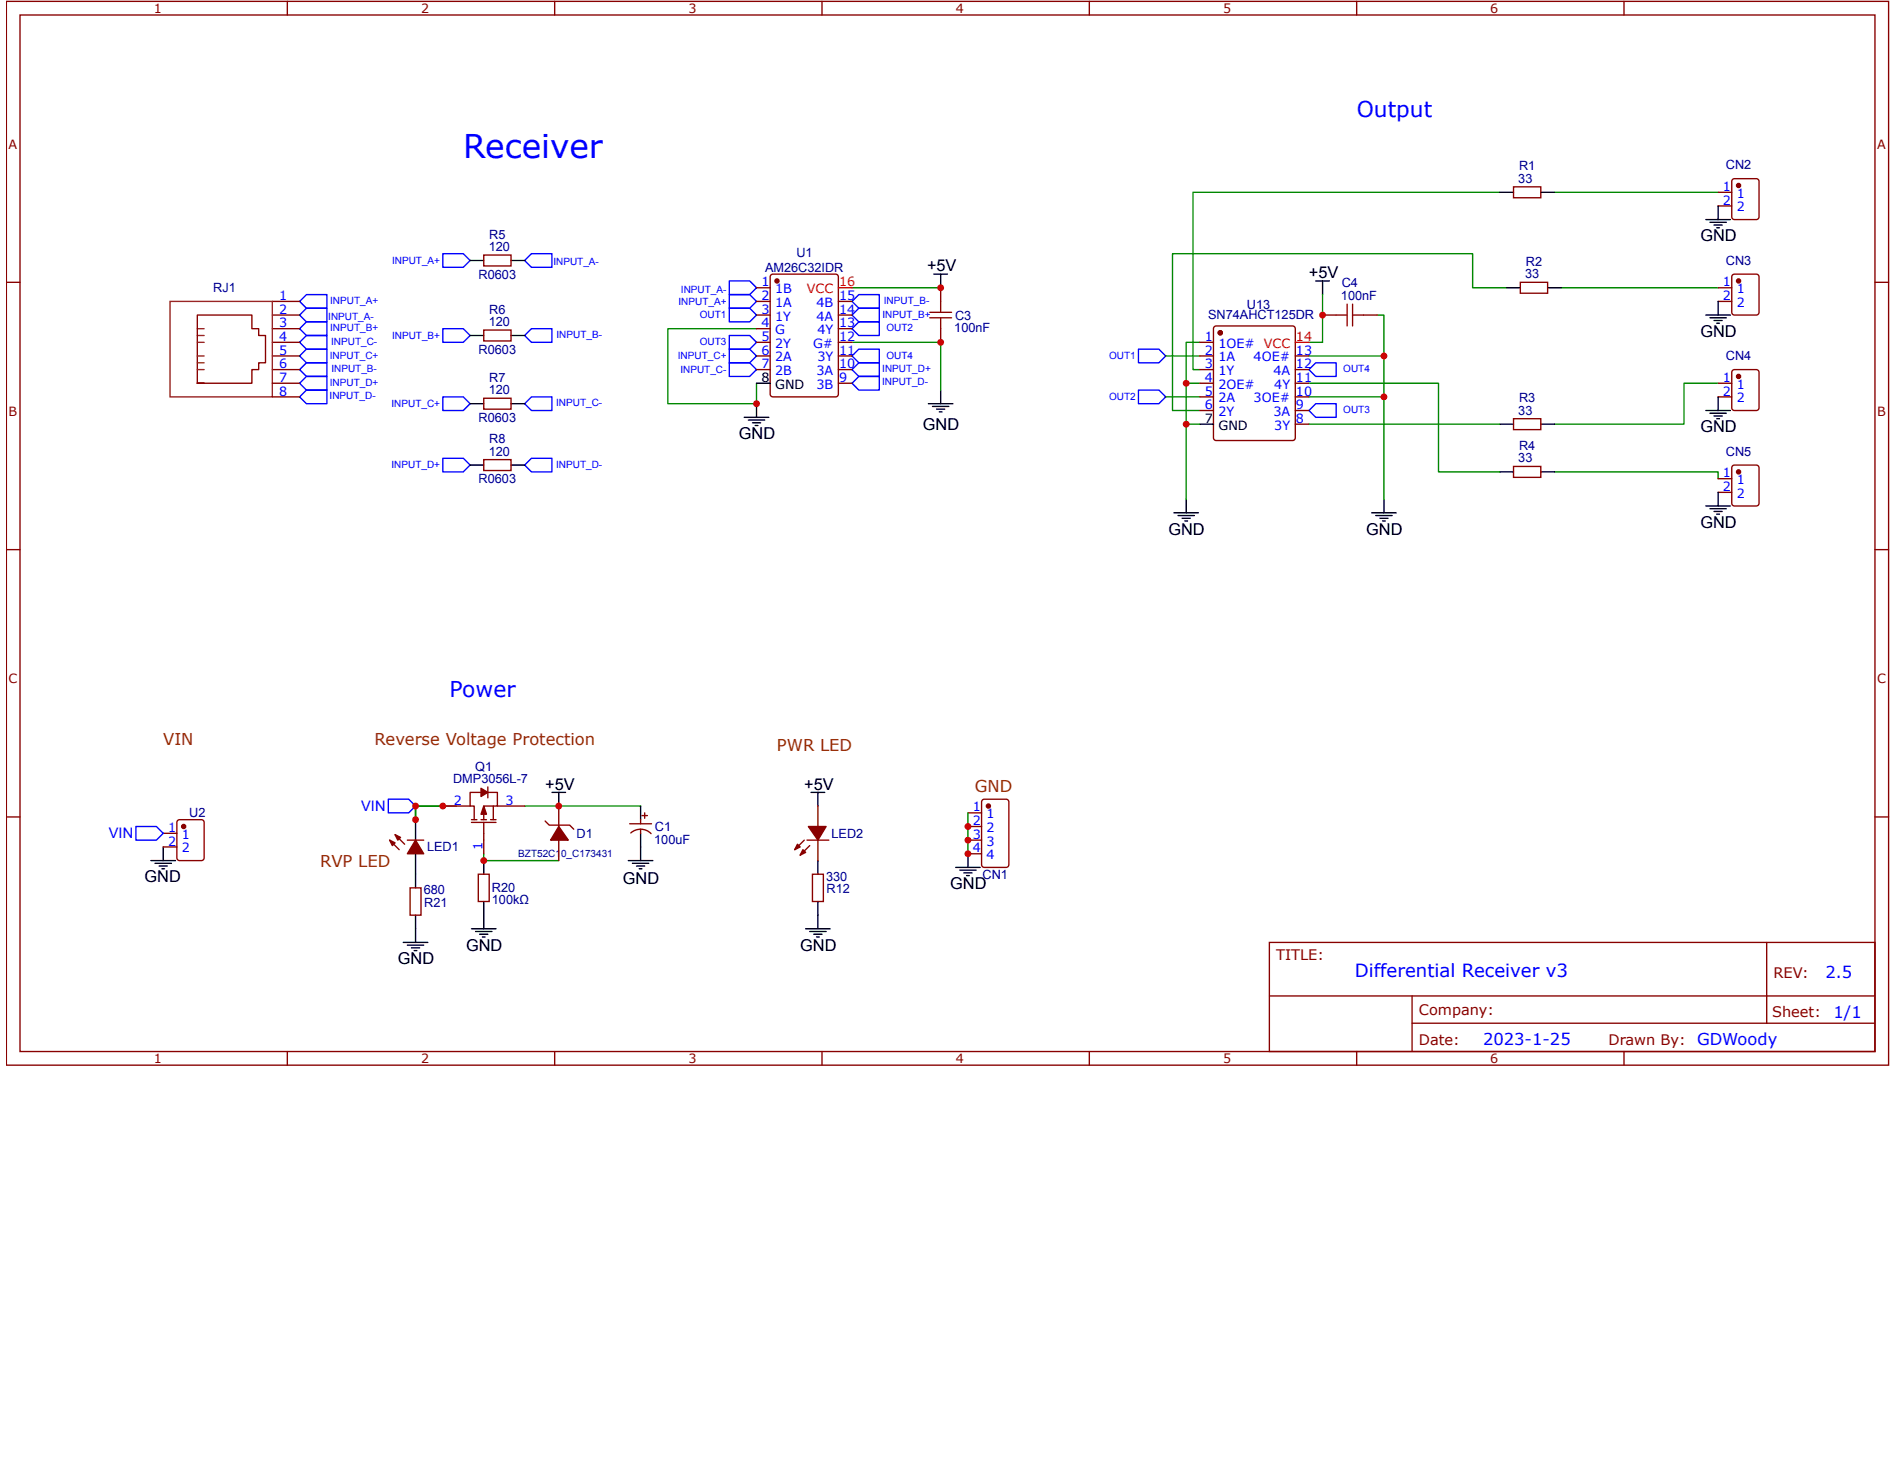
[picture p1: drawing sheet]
<svg xmlns="http://www.w3.org/2000/svg" width="279mm" height="216mm" viewBox="0 0 279 216" stroke-linecap="round" stroke-linejoin="round" font-family="sans-serif">
<g fill="none" stroke="#000" stroke-width=".2">
<path d="M69.3 38.4h2M75.3 38.4h2M69.3 59.5h2M69.3 49.4h2M75.3 59.5h2M75.3 49.4h2M111.5 59.5v2M136.8 59.5h3.6M137.4 59.9h2.4M137.6 40.4h2M138.6 40.4v2M138.6 57.5v2"/>
<path d="M193.9 41.4h2M194.9 41.4v2M69.3 68.5h2M75.3 68.5h2M109.7 61.5h3.6M110.3 61.9h2.4M110.9 62.3h1.2M111.3 62.7h.4M138 60.3h1.2M138.4 60.7h.4M173 75.6h3.6M173.6 76h2.4"/>
<path d="M174.2 76.4h1.2M174.6 76.8h.4M174.8 73.6v2M202.1 75.6h3.7M202.7 76h2.4M203.3 76.4h1.2M203.7 76.8h.4M203.9 73.6v2M119.5 116.8h2M120.5 116.8v2M22.2 126.8h3.7M22.8 127.2h2.5"/>
<path d="M23.4 127.6h1.3M23.9 128h.4M24.1 124.8v2M118.7 136.9h3.6M119.3 137.3h2.4M119.9 137.7h1.2M120.3 138.1h.4M120.5 126.8v2M120.5 132.9v4"/>
</g>
<g fill="none" stroke="#080" stroke-width=".2">
<path d="M221 28.3h-45.2v26.2h1M229.1 28.3h24.1M111.5 48.4h-13.1v11.1h13.1v-3M125.6 50.4h13v7.1M125.6 42.4h13M171.8 52.5h5M171.8 58.5h5M174.8 56.5h2M176.8 50.4h-2v12.1M192.9 56.5h19.1v13h9M192.9 52.5h11M192.9 58.5h11"/>
<path d="M194.9 43.4v7h-2M202.9 46.4h1v27.2M222 42.4h-5v-5h-44.2v23.1h4M230.1 42.4h23.1M253.2 56.5h-5v6h-19.1M176.8 62.5h-2v11.1M192.9 62.5h28.1M229.1 69.5h24.1v1"/>
</g>
<g fill="none" stroke="#00f" stroke-width=".2">
<path d="M65.3 37.4h3l1 1-1 1h-3zM78.3 37.4h3v2h-3l-1-1zM44.2 44.4l1-1h3v2h-3zM44.2 52.5l1-1h3v2h-3zM44.2 56.5l1-1h3v2h-3zM45.2 45.4h3v2h-3l-1-1zM45.2 47.4h3v2h-3l-1-1zM45.2 49.4h3v2.1h-3l-1-1.1zM45.2 53.5h3v2h-3l-1-1zM45.2 57.5h3v2h-3l-1-1zM65.3 48.4h3l1 1-1 1h-3zM65.3 58.5h3l1 1-1 1h-3z"/>
<path d="M77.3 59.5l1-1h3v2h-3zM78.3 48.4h3v2h-3l-1-1zM107.5 41.4h3l1 1-1 1h-3zM107.5 43.4h3l1 1-1 1h-3zM107.5 45.4h3l1 1-1 1h-3zM107.5 49.4h3l1 1-1 1.1h-3zM107.5 51.5h3l1 1-1 1h-3zM107.5 53.5h3l1 1-1 1h-3zM125.6 56.5l1-1h3v2h-3zM125.6 54.5l1-1h3v2h-3zM125.6 52.5l1-1h3v2h-3zM125.6 44.4l1-1h3v2h-3z"/>
<path d="M126.6 47.4h3v2h-3l-1-1zM126.6 45.4h3v2h-3l-1-1zM167.8 51.5h3l1 1-1 1h-3zM167.8 57.5h3l1 1-1 1h-3zM192.9 54.5l1-1h3v2h-3zM65.3 67.5h3l1 1-1 1h-3zM78.3 67.5h3v2h-3l-1-1zM192.9 60.5l1-1h3v2h-3z"/>
</g>
<g fill="none" stroke="#800" stroke-width=".2">
<path d="M.9 .2h277.4v156.8h-277.4zM2.9 2.2h273.4v152.8h-273.4zM42.3 .2v2M81.7 .2v2M121.1 .2v2M160.5 .2v2M199.9 .2v2M239.3 .2v2M71.3 37.6h4v1.6h-4zM.9 41.6h2M71.3 48.6h4v1.6h-4zM71.3 58.7h4v1.6h-4z"/>
<path d="M113.7 40.5l9.4-.1 .4 .2v17.5l-.2 .3-9.4 .1-.4-.2v-17.5zM276.3 41.6h2M71.3 67.7h4v1.6h-4zM.9 81h2M276.3 81h2M.9 120.4h2M119.7 128.8h1.6v4.1h-1.6zM187.1 138.9h89.2v16.1h-89.2zM260.3 138.9v11.9M276.3 120.4h2M42.3 155v2M81.7 155v2"/>
<path d="M121.1 155v2M160.5 155v2M187.1 146.8h89.1M199.9 155v2M208.1 150.8h68.1M208.1 146.8v8M239.3 155v2"/>
</g>
<circle cx="114.5" cy="41.4" r=".3" fill="#800"/>
<g fill="none" stroke="#800" stroke-width=".2">
<path d="M111.5 42.4h2M111.5 44.4h2M111.5 46.4h2M111.5 48.4h2M111.5 50.4h2M111.5 52.5h2M111.5 54.5h2M123.5 44.4h2.1M123.5 46.4h2.1M123.5 48.4h2.1M123.5 50.4h2.1M123.5 52.5h2.1"/>
<path d="M123.5 54.5h2.1M123.5 56.5h2.1M82.3 118.8v3M60.4 130.8h1.6v4.1h-1.6zM70.5 128.8h1.6v4.1h-1.6zM80.3 121l.6 .6h3l.7 .6M82.3 123.8v3"/>
<circle cx="114.5" cy="41.4" r=".3"/>
</g>
<path d="M111.5 56.5h2M61.2 128.8v2M61.2 134.9v2M71.3 126.8v2M71.3 132.9v2" fill="none" stroke="#000" stroke-width=".2"/>
<path d="M123.5 42.4h2.1" fill="none" stroke="#f00" stroke-width=".2"/>
<path d="M71.3 125.8v1h11" fill="none" stroke="#080" stroke-width=".2"/>
<path d="M82.3 121.8l1.4 2h-2.6z" fill="#800"/>
<path d="M26.3 120.9l3.4-.1 .3 .2 .1 5.4-.2 .4h-3.4l-.4-.2v-5.4zM82.3 121.8l1.4 2h-2.6z" fill="none" stroke="#800" stroke-width=".2"/>
<path d="M59.4 138.9h3.6M60 139.3h2.4M60.6 139.7h1.2M61.2 136.9v2M69.5 136.9h3.6M70.1 137.3h2.4M70.7 137.7h1.2M71.1 138.1h.4M71.3 134.9v2M61 140.1h.4" fill="none" stroke="#000" stroke-width=".2"/>
<path d="M67.3 118.8h-6.1v2" fill="none" stroke="#080" stroke-width=".2"/>
<path d="M57.2 117.8h3l1 1-1 1h-3z" fill="none" stroke="#00f" stroke-width=".2"/>
<circle cx="27.1" cy="121.8" r=".3" fill="#800"/>
<g fill="none" stroke="#800" stroke-width=".2">
<path d="M24.1 122.8h2M24.1 124.8h2"/>
<circle cx="27.1" cy="121.8" r=".3"/>
</g>
<circle cx="179.8" cy="49" r=".3" fill="#800"/>
<g fill="none" stroke="#800" stroke-width=".2">
<path d="M179 48.1l11.5-.1 .3 .2 .1 16.3-.2 .4h-11.5l-.3-.2-.1-16.3z"/>
<circle cx="179.8" cy="49" r=".3"/>
</g>
<circle cx="179.8" cy="49" r=".3" fill="#800"/>
<g fill="none" stroke="#800" stroke-width=".2">
<path d="M176.8 50.4h2M176.8 52.5h2M176.8 54.5h2M176.8 56.5h2M176.8 58.5h2M190.9 52.5h2M190.9 54.5h2M190.9 56.5h2M190.9 58.5h2M176.8 60.5h2M190.9 60.5h2M190.9 62.5h2"/>
<path d="M144.7 118l.4-.2h3.2l.3 .2 .1 9.4-.2 .4h-3.4l-.4-.2z"/>
<circle cx="179.8" cy="49" r=".3"/>
</g>
<path d="M176.8 62.5h2M81.3 116.8h2M82.3 116.8v2M92.6 126.8h3.6M93.2 127.2h2.4M93.8 127.6h1.2M94.2 128h.4M94.4 124.8v2" fill="none" stroke="#000" stroke-width=".2"/>
<path d="M190.9 50.4h2" fill="none" stroke="#f00" stroke-width=".2"/>
<path d="M77.3 118.8h5" fill="none" stroke="#080" stroke-width=".2"/>
<path d="M20 121.8h3l1.1 1-1.1 1h-3z" fill="none" stroke="#00f" stroke-width=".2"/>
<circle cx="145.7" cy="118.8" r=".3" fill="#800"/>
<g fill="none" stroke="#800" stroke-width=".2">
<path d="M142.6 119.8h2M142.6 121.8h2M142.6 123.8h2M142.6 125.8h2"/>
<circle cx="145.7" cy="118.8" r=".3"/>
</g>
<path d="M140.8 127.8h3.6M141.4 128.2h2.4M142 128.6h1.2M142.4 129h.4M142.6 125.8v2" fill="none" stroke="#000" stroke-width=".2"/>
<path d="M82.3 118.8h12.1M142.6 119.8v6" fill="none" stroke="#080" stroke-width=".2"/>
<path d="M118.3 125.2l.4 .4-.8 .4z" fill="#800"/>
<path d="M118.3 125.2l.4 .4-.8 .4z" fill="none" stroke="#800" stroke-width=".2"/>
<path d="M117.5 124.4l.4 .4-.8 .4z" fill="#800"/>
<path d="M120.5 118.8v3M117.5 124.4l.4 .4-.8 .4zM118.5 123.8l-1.4 1.4M118.9 123.8h3.2M119.3 124.6l-1.4 1.4M120.5 123.8v3" fill="none" stroke="#800" stroke-width=".2"/>
<path d="M119.1 121.8h2.6l-1.2 2z" fill="#800"/>
<path d="M119.1 121.8h2.6l-1.2 2z" fill="none" stroke="#800" stroke-width=".2"/>
<path d="M71.3 118.8l.4 1.2h-.8z" fill="#800"/>
<path d="M71.3 118.8l.4 1.2h-.8z" fill="none" stroke="#800" stroke-width=".2"/>
<path d="M70.9 116.2l1 .6-1 .6z" fill="#800"/>
<g fill="none" stroke="#800" stroke-width=".2">
<path d="M223 27.5h4.1v1.6h-4.1zM224 41.6h4.1v1.6h-4.1zM223 61.7h4.1v1.6h-4.1zM223 68.7h4.1v1.6h-4.1zM65.3 118.8h4M70.9 116.2l1 .6-1 .6zM70.9 116.8h-1.6v2h.6v2M71.9 116.8h1.4v2h-2v2M71.9 116v1.6M72.7 118.8v2M73.3 118.8h4M95 119.8v.8"/>
<path d="M69.5 121.2h3.6M69.5 120.8h.8M70.9 120.8h.8M71.3 121.2v1.6M71.3 123.8v2M72.3 120.8h.8M92.8 121.4h3.2M93 122.8a2.16 2.16 0 0 1 2.9 .1M94.4 120.8v.6M94.4 122.2v.6M94.6 120.2h.8"/>
</g>
<path d="M71.3 122.8v1" fill="none" stroke="#600" stroke-width=".2"/>
<path d="M221 28.3h2M227.1 28.3h2M222 42.4h2M228.1 42.4h2M221 62.5h2M221 69.5h2M227.1 62.5h2M227.1 69.5h2M94.4 118.8v2M61.2 120.8v3M61.2 125.8v3M94.4 122.8v2" fill="none" stroke="#000" stroke-width=".2"/>
<path d="M61.2 123.8l1.2 2h-2.4z" fill="#800"/>
<path d="M57.4 123.8l1.4 1.4M58.2 123l1.4 1.4M61.2 123.8l1.2 2h-2.4z" fill="none" stroke="#800" stroke-width=".2"/>
<path d="M58.2 123l.8 .4-.4 .4z" fill="#800"/>
<path d="M58.2 123l.8 .4-.4 .4z" fill="none" stroke="#800" stroke-width=".2"/>
<path d="M57.4 123.8l.8 .4-.4 .4z" fill="#800"/>
<path d="M255.4 26.4l3.4-.1 .4 .2v5.5l-.2 .3-3.4 .1-.3-.2-.1-5.5zM57.4 123.8l.8 .4-.4 .4zM60 123.8h2.4" fill="none" stroke="#800" stroke-width=".2"/>
<path d="M61.2 118.8v2v-2h4.1" fill="none" stroke="#080" stroke-width=".2"/>
<circle cx="256.2" cy="27.3" r=".3" fill="#800"/>
<g fill="none" stroke="#800" stroke-width=".2">
<path d="M253.2 28.3h2M253.2 30.3h2M255.4 40.5l3.4-.1 .4 .2v5.4l-.2 .4h-3.4l-.3-.2-.1-5.4z"/>
<circle cx="256.2" cy="27.3" r=".3"/>
</g>
<path d="M251.4 32.4h3.6M252 32.8h2.4M252.6 33.2h1.2M253 33.6h.4M253.2 30.3v2.1" fill="none" stroke="#000" stroke-width=".2"/>
<circle cx="256.2" cy="41.4" r=".3" fill="#800"/>
<g fill="none" stroke="#800" stroke-width=".2">
<path d="M253.2 42.4h2M253.2 44.4h2M255.4 54.5h3.4l.4 .2v5.4l-.2 .3-3.4 .1-.3-.2-.1-5.4z"/>
<circle cx="256.2" cy="41.4" r=".3"/>
</g>
<path d="M251.4 46.4h3.6M252 46.8h2.4M252.6 47.2h1.2M253 47.6h.4M253.2 44.4v2" fill="none" stroke="#000" stroke-width=".2"/>
<circle cx="256.2" cy="55.5" r=".3" fill="#800"/>
<g fill="none" stroke="#800" stroke-width=".2">
<path d="M253.2 56.5h2M253.2 58.5h2M255.3 68.7l.3-.2h3.2l.4 .2v5.5l-.2 .3-3.4 .1-.3-.2z"/>
<circle cx="256.2" cy="55.5" r=".3"/>
</g>
<circle cx="256.2" cy="69.5" r=".3" fill="#800"/>
<g fill="none" stroke="#800" stroke-width=".2">
<path d="M29.1 56.5v-10.1h8v2h1v1h1v4.1h-1v1h-1v2h-8h1M40.1 54.5h4.1M40.1 52.5h4.1M40.1 50.4h4.1M40.1 48.4h4.1M40.1 46.4h4.1M40.1 44.4h4.1M40.1 56.5h4.1M40.1 58.5h4.1M138.6 42.4v2M138.6 48.4v2M194.9 46.4h2"/>
<path d="M200.9 46.4h2M253.2 70.5h2M253.2 72.6h2"/>
<circle cx="256.2" cy="69.5" r=".3"/>
</g>
<path d="M253.2 58.5v2M251.4 60.5h3.6M251.4 74.6h3.6M252 60.9h2.4M252 75h2.4M252.6 61.3h1.2M252.6 75.4h1.2M253 61.7h.4M253 75.8h.4M253.2 72.6v2" fill="none" stroke="#000" stroke-width=".2"/>
<path d="M25.1 44.4h15v14.1h-15zM29.1 48.4h1M29.1 49.4h1M29.1 50.4h1M29.1 52.5h1M29.1 53.5h1M29.1 54.5h1" fill="none" stroke="#8d2323" stroke-width=".2"/>
<path d="M137 46h3.2M137 46.8h3.2M138.6 44.4v1.6M138.6 46.8v1.6M196.9 46.4h1.6M198.5 44.8v3.2M199.3 46.4h1.6M199.3 44.8v3.2" fill="none" stroke="#a00000" stroke-width=".2"/>
<g fill="#c00">
<circle cx="203.9" cy="52.5" r=".5"/>
<circle cx="203.9" cy="58.5" r=".5"/>
<circle cx="174.8" cy="62.5" r=".5"/>
<circle cx="174.8" cy="56.5" r=".5"/>
<circle cx="111.5" cy="59.5" r=".5"/>
<circle cx="138.6" cy="42.4" r=".5"/>
<circle cx="138.6" cy="50.4" r=".5"/>
<circle cx="194.9" cy="46.4" r=".5"/>
<circle cx="71.3" cy="126.8" r=".5"/>
<circle cx="65.3" cy="118.8" r=".5"/>
<circle cx="82.3" cy="118.8" r=".5"/>
<circle cx="142.6" cy="121.8" r=".5"/>
<circle cx="142.6" cy="125.8" r=".5"/>
<circle cx="142.6" cy="123.8" r=".5"/>
<circle cx="61.2" cy="118.8" r=".5"/>
<circle cx="61.2" cy="120.8" r=".5"/>
</g>
<text font-size="4.8" fill="#00f" x="68.3" y="23.3">Receiver</text>
<g font-size="3.2" fill="#00f">
<text x="199.9" y="17.3">Output</text>
<text x="66.3" y="102.7">Power</text>
</g>
<text font-size="2.7" fill="#00f" x="199.6" y="144">Differential Receiver v3</text>
<g font-size="2.4">
<text x="250.6" y="35.6">GND</text>
<text x="136.6" y="40">+5V</text>
<text x="192.9" y="41">+5V</text>
<text x="250.6" y="49.6">GND</text>
<text x="108.9" y="64.7">GND</text>
<text x="136" y="63.3">GND</text>
<text x="250.6" y="63.7">GND</text>
<text x="250.6" y="77.8">GND</text>
<text x="172.2" y="78.8">GND</text>
<text x="201.3" y="78.8">GND</text>
<text x="80.3" y="116.4">+5V</text>
<text x="118.5" y="116.4">+5V</text>
<text x="21.3" y="130">GND</text>
<text x="91.8" y="130.3">GND</text>
<text x="140" y="131">GND</text>
<text x="58.6" y="142.1">GND</text>
<text x="68.7" y="140.1">GND</text>
<text x="117.9" y="140.1">GND</text>
</g>
<g font-size="2.4" fill="#930">
<text x="24.1" y="109.7">VIN</text>
<text x="55.2" y="109.7">Reverse Voltage Protection</text>
<text x="114.5" y="110.7">PWR LED</text>
<text x="143.6" y="116.8">GND</text>
<text x="47.2" y="127.8">RVP LED</text>
</g>
<g font-size="2.4" fill="#00f">
<text x="269" y="144.2">2.5</text>
<text x="218.5" y="154.1">2023-1-25</text>
<text x="270.2" y="150">1/1</text>
</g>
<g font-size="2.1" fill="#00f">
<text x="53.2" y="119.5">VIN</text>
<text x="16.1" y="123.5">VIN</text>
</g>
<g font-size="2.1" fill="#800">
<text x="188.1" y="141.5">TITLE:</text>
<text x="209.1" y="149.6">Company:</text>
<text x="261.2" y="149.9">Sheet:</text>
<text x="261.4" y="144.2">REV:</text>
<text x="209.1" y="154">Date:</text>
<text x="237" y="154">Drawn By: GDWoody</text>
</g>
<g font-size="1.9" fill="#800">
<text x="22.6" y="1.9">1</text>
<text x="62" y="1.9">2</text>
<text x="101.4" y="1.9">3</text>
<text x="140.8" y="1.9">4</text>
<text x="180.2" y="1.9">5</text>
<text x="219.6" y="1.9">6</text>
<text x="1.2" y="21.9">A</text>
<text x="276.6" y="21.9">A</text>
<text x="1.2" y="61.3">B</text>
<text x="276.6" y="61.3">B</text>
<text x="1.2" y="100.7">C</text>
<text x="276.6" y="100.7">C</text>
<text x="22.6" y="156.7">1</text>
<text x="62" y="156.7">2</text>
<text x="101.4" y="156.7">3</text>
<text x="140.8" y="156.7">4</text>
<text x="180.2" y="156.7">5</text>
<text x="219.6" y="156.7">6</text>
</g>
<g font-size="1.9" fill="#000080">
<text x="223.7" y="26.9">33</text>
<text x="223.8" y="25.1">R1</text>
<text x="254.3" y="25">CN2</text>
<text x="72.1" y="35.2">R5</text>
<text x="70.5" y="41.1">R0603</text>
<text x="72" y="37">120</text>
<text x="112.7" y="40">AM26C32IDR</text>
<text x="117.4" y="37.9">U1</text>
<text x="224.7" y="41">33</text>
<text x="224.9" y="39.1">R2</text>
<text x="254.3" y="39">CN3</text>
<text x="31.4" y="43">RJ1</text>
<text x="72.1" y="46.2">R6</text>
<text x="140.7" y="47.1">C3</text>
<text x="178" y="47.1">SN74AHCT125DR</text>
<text x="183.7" y="45.6">U13</text>
<text x="197.6" y="44.2">100nF</text>
<text x="197.7" y="42.4">C4</text>
<text x="70.5" y="52.1">R0603</text>
<text x="72" y="48">120</text>
<text x="140.6" y="49">100nF</text>
<text x="254.3" y="53.1">CN4</text>
<text x="72" y="58.1">120</text>
<text x="72.1" y="56.3">R7</text>
<text x="223.8" y="59.2">R3</text>
<text x="70.5" y="62.2">R0603</text>
<text x="72.1" y="65.3">R8</text>
<text x="223.7" y="61.1">33</text>
<text x="70.5" y="71.2">R0603</text>
<text x="72" y="67.1">120</text>
<text x="223.7" y="68.1">33</text>
<text x="223.8" y="66.3">R4</text>
<text x="254.3" y="67.2">CN5</text>
<text x="70" y="113.6">Q1</text>
<text x="66.8" y="115.5">DMP3056L-7</text>
<text x="27.9" y="120.5">U2</text>
<text x="62.9" y="125.5">LED1</text>
<text x="85" y="123.4">D1</text>
<text x="96.4" y="124.3">100uF</text>
<text x="96.5" y="122.4">C1</text>
<text x="122.5" y="123.5">LED2</text>
<text x="62.4" y="131.8">680</text>
<text x="72.5" y="131.5">R20</text>
<text x="121.7" y="129.8">330</text>
<text x="121.8" y="131.6">R12</text>
<text x="144.8" y="129.5">CN1</text>
<text x="62.5" y="133.6">R21</text>
<text x="72.5" y="133.3">100kΩ</text>
</g>
<g font-size="1.9" fill="#00f">
<text x="253.9" y="28.1">1</text>
<text x="255.9" y="29.1">1</text>
<text x="253.9" y="30.1">2</text>
<text x="255.9" y="31.2">2</text>
<text x="41.1" y="46.2">2</text>
<text x="41.1" y="44.2">1</text>
<text x="112.2" y="42.2">1</text>
<text x="112.2" y="44.2">2</text>
<text x="112.2" y="46.2">3</text>
<text x="114.2" y="43.2">1B</text>
<text x="114.2" y="45.2">1A</text>
<text x="114.2" y="47.2">1Y</text>
<text x="120.3" y="45.2">4B</text>
<text x="120.3" y="47.2">4A</text>
<text x="123.6" y="46.2">14</text>
<text x="123.6" y="44.2">15</text>
<text x="253.9" y="42.2">1</text>
<text x="253.9" y="44.2">2</text>
<text x="255.9" y="43.2">1</text>
<text x="255.9" y="45.2">2</text>
<text x="41.1" y="52.3">5</text>
<text x="41.1" y="50.2">4</text>
<text x="41.1" y="48.2">3</text>
<text x="112.2" y="48.2">4</text>
<text x="112.2" y="50.2">5</text>
<text x="112.2" y="52.3">6</text>
<text x="114.2" y="49.2">G</text>
<text x="114.2" y="51.3">2Y</text>
<text x="114.2" y="53.3">2A</text>
<text x="119.8" y="51.3">G#</text>
<text x="120.5" y="53.3">3Y</text>
<text x="120.5" y="49.2">4Y</text>
<text x="123.6" y="52.3">11</text>
<text x="123.6" y="50.2">12</text>
<text x="123.6" y="48.2">13</text>
<text x="177.5" y="50.2">1</text>
<text x="177.5" y="52.3">2</text>
<text x="179.6" y="51.3">1OE# VCC</text>
<text x="179.6" y="53.3">1A</text>
<text x="184.7" y="53.3">4OE#</text>
<text x="191" y="52.3">13</text>
<text x="41.1" y="54.3">6</text>
<text x="41.1" y="56.3">7</text>
<text x="41.1" y="58.3">8</text>
<text x="112.2" y="54.3">7</text>
<text x="114.2" y="55.3">2B</text>
<text x="120.3" y="57.3">3B</text>
<text x="120.3" y="55.3">3A</text>
<text x="123.6" y="56.3">9</text>
<text x="123.6" y="54.3">10</text>
<text x="177.5" y="54.3">3</text>
<text x="177.5" y="56.3">4</text>
<text x="177.5" y="58.3">5</text>
<text x="179.6" y="55.3">1Y</text>
<text x="179.6" y="57.3">2OE#</text>
<text x="179.6" y="59.3">2A</text>
<text x="184.7" y="59.3">3OE#</text>
<text x="187.7" y="55.3">4A</text>
<text x="187.8" y="57.3">4Y</text>
<text x="191" y="58.3">10</text>
<text x="191" y="56.3">11</text>
<text x="191" y="54.3">12</text>
<text x="253.9" y="56.3">1</text>
<text x="253.9" y="58.3">2</text>
<text x="255.9" y="57.3">1</text>
<text x="255.9" y="59.3">2</text>
<text x="177.5" y="60.3">6</text>
<text x="179.6" y="61.3">2Y</text>
<text x="187.7" y="61.3">3A</text>
<text x="187.8" y="63.3">3Y</text>
<text x="191" y="62.3">8</text>
<text x="191" y="60.3">9</text>
<text x="253.9" y="70.3">1</text>
<text x="255.9" y="71.4">1</text>
<text x="253.9" y="72.4">2</text>
<text x="255.9" y="73.4">2</text>
<text x="66.9" y="118.6">2</text>
<text x="74.5" y="118.6">3</text>
<text x="143.4" y="119.6">1</text>
<text x="24.8" y="122.6">1</text>
<text x="24.8" y="124.6">2</text>
<text x="26.8" y="123.6">1</text>
<text x="26.8" y="125.6">2</text>
<text x="71.1" y="125.2" transform="rotate(-90 71.1 125.2)">1</text>
<text x="143.4" y="121.6">2</text>
<text x="143.4" y="123.6">3</text>
<text x="143.4" y="125.6">4</text>
<text x="145.4" y="120.6">1</text>
<text x="145.4" y="122.6">2</text>
<text x="145.4" y="124.6">3</text>
<text x="145.4" y="126.6">4</text>
</g>
<g font-size="1.9" fill="#f00">
<text x="118.9" y="43.2">VCC</text>
<text x="123.6" y="42.2">16</text>
<text x="191" y="50.2">14</text>
</g>
<g font-size="1.9">
<text x="112.2" y="56.3">8</text>
<text x="114.2" y="57.3">GND</text>
<text x="177.5" y="62.3">7</text>
<text x="179.6" y="63.3">GND</text>
</g>
<g font-size="1.5" fill="#00f">
<text x="57.8" y="38.9">INPUT_A+</text>
<text x="81.5" y="39.1">INPUT_A-</text>
<text x="48.4" y="47.1">INPUT_A-</text>
<text x="48.6" y="44.8">INPUT_A+</text>
<text x="100" y="44.9">INPUT_A+</text>
<text x="100.3" y="43.1">INPUT_A-</text>
<text x="103.1" y="46.9">OUT1</text>
<text x="130.1" y="46.8">INPUT_B+</text>
<text x="130.2" y="44.8">INPUT_B-</text>
<text x="48.6" y="52.8">INPUT_C+</text>
<text x="48.6" y="48.8">INPUT_B+</text>
<text x="48.8" y="50.8">INPUT_C-</text>
<text x="57.8" y="49.9">INPUT_B+</text>
<text x="82" y="49.8">INPUT_B-</text>
<text x="99.9" y="52.9">INPUT_C+</text>
<text x="103.1" y="50.9">OUT3</text>
<text x="130.6" y="52.8">OUT4</text>
<text x="130.6" y="48.8">OUT2</text>
<text x="163.4" y="52.9">OUT1</text>
<text x="48.6" y="58.8">INPUT_D-</text>
<text x="48.6" y="56.9">INPUT_D+</text>
<text x="48.8" y="54.9">INPUT_B-</text>
<text x="57.7" y="60">INPUT_C+</text>
<text x="82" y="59.9">INPUT_C-</text>
<text x="100.3" y="54.9">INPUT_C-</text>
<text x="130" y="56.8">INPUT_D-</text>
<text x="130" y="54.9">INPUT_D+</text>
<text x="163.4" y="59">OUT2</text>
<text x="198" y="54.9">OUT4</text>
<text x="198" y="60.9">OUT3</text>
<text x="57.7" y="69">INPUT_D+</text>
<text x="82" y="68.9">INPUT_D-</text>
</g>
<text font-size="1.5" fill="#000080" x="76.4" y="126.3">BZT52C10_C173431</text>
</svg>
